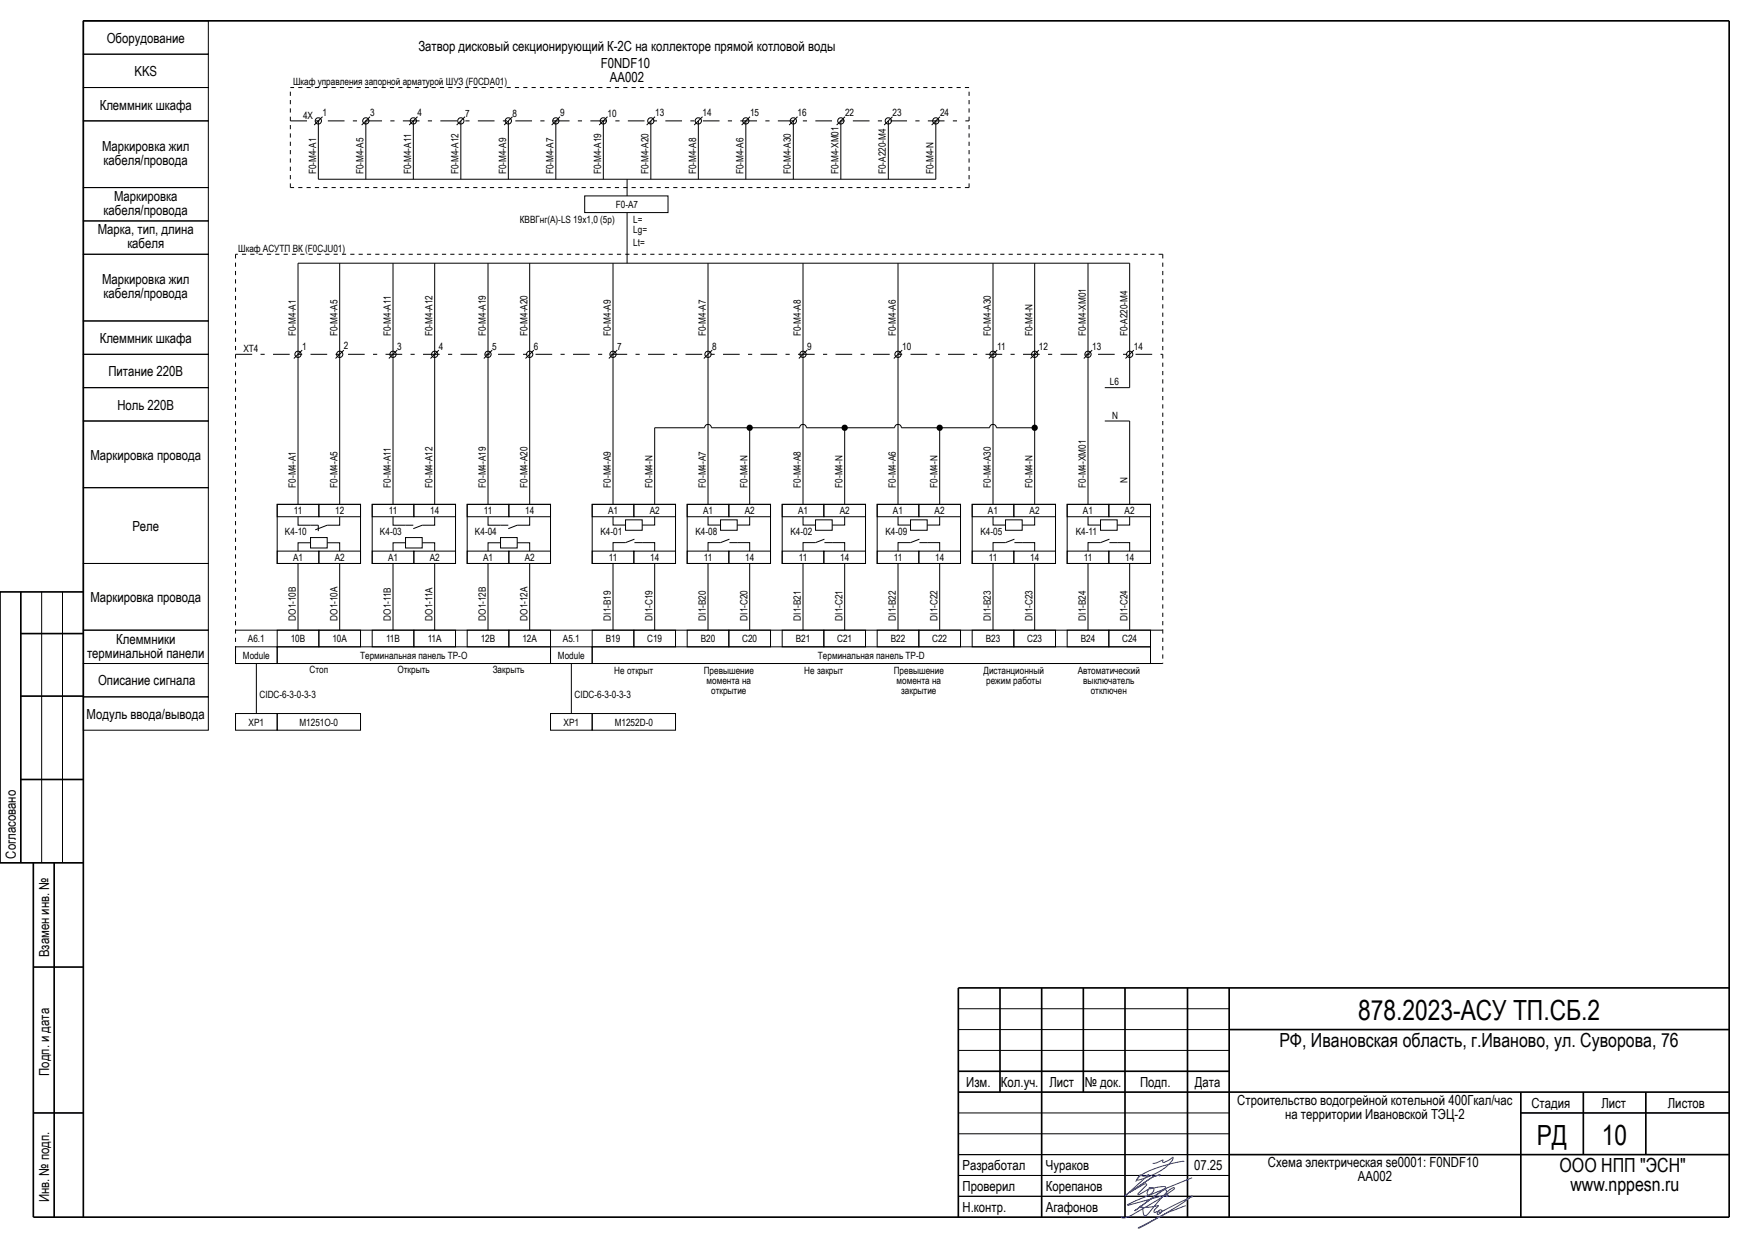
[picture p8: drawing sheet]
<svg xmlns="http://www.w3.org/2000/svg" width="420mm" height="297mm" viewBox="0 0 420 297" stroke-linecap="round" stroke-linejoin="round" font-family="sans-serif">
<g fill="#000" stroke="#000" stroke-width=".24">
<path d="M75.4 30l2-2zM86.8 30l2-2zM98.2 30l2-2zM109.6 30l2-2zM121 30l2-2zM132.4 30l2-2zM143.8 30l2-2zM155.2 30l2-2zM166.6 30l2-2zM178 30l2-2zM189.4 30l2-2zM200.8 30l2-2z"/>
<path d="M212.2 30l2-2zM223.6 30l2-2zM76.4 43h148.2zM76.4 29v14zM87.8 29v14zM99.2 29v14zM110.6 29v14zM122 29v14zM133.4 29v14zM144.8 29v14zM150.5 43v4zM156.2 29v14z"/>
<path d="M167.6 29v14zM179 29v14zM190.4 29v14zM201.8 29v14zM213.2 29v14zM224.6 29v14zM71.5 63.1h199.6zM71.5 63.1v21.9zM81.5 63.1v21.9zM94.3 63.1v21.9zM104.3 63.1v21.9zM117.1 63.1v21.9z"/>
<path d="M127.1 63.1v21.9zM147.1 63.1v21.9zM150.5 51v12.1zM169.9 63.1v21.9zM192.7 63.1v21.9zM215.5 63.1v21.9zM238.3 63.1v21.9zM248.3 63.1v21.9zM261.1 63.1v21.9zM271.1 63.1v21.9zM70.5 86l2-2zM71.5 85v36z"/>
<path d="M80.5 86l2-2zM81.5 85v36zM93.3 86l2-2zM94.3 85v36zM103.3 86l2-2zM104.3 85v36zM116.1 86l2-2zM117.1 85v36zM128.1 84l-2 2zM127.1 85v36zM146.1 86l2-2zM147.1 85v36z"/>
<path d="M168.9 86l2-2zM169.9 85v36zM191.7 86l2-2zM192.7 85v36zM214.5 86l2-2zM215.5 85v36zM237.3 86l2-2zM238.3 85v36zM247.3 86l2-2zM260.1 86l2-2zM261.1 85v36zM265.1 93h6z"/>
<path d="M270.1 86l2-2zM271.1 85v8zM157.1 102.6h12zM170.7 102.6h21.2zM193.5 102.6h21.2zM216.3 102.6h21.2zM239.1 102.6h8.8zM265.1 101h6zM71.5 135.2v16zM76.4 126v1.4zM81.5 135.2v16zM94.3 135.2v16z"/>
<path d="M104.3 135.2v16zM117.1 135.2v16zM127.1 135.2v16zM147.1 135.2v16zM157.1 135.2v16zM157.1 102.6v18.4zM169.9 135.2v16zM179.9 135.2v16zM179.9 103v18zM192.7 135.2v16zM202.7 135.2v16zM202.7 103v18z"/>
<path d="M215.5 135.2v16zM225.5 135.2v16zM225.5 103v18zM238.3 135.2v16zM248.3 135.2v16zM248.3 85v36zM261.1 135.2v16zM271.1 135.2v16zM271.1 101v20zM56.5 159.2h75.5zM56.5 151.2h75.6zM61.5 159.2v12z"/>
<path d="M132.1 159.2h147zM132.1 151.2h147zM137.1 159.2v12zM10 142v65zM15 142v65zM230 252h65zM230 247h65zM230 242h65zM230 277h65zM230 272h65zM230 267h65zM230 287h65z"/>
<path d="M230 282h65z"/>
</g>
<g fill="#000" stroke="#000" stroke-width=".4">
<path d="M20 5h395zM5 152h15zM5 167h15zM5 187h15zM5 142v65zM8 207v85zM13 207v85zM8 232h12zM230 237h185zM230 257h65zM295 247h120zM8 267h12z"/>
<path d="M230 262h185zM240 237v25zM260 237v25zM295 277h120zM365 267h50zM380 262v15zM395 262v15zM8 292h407zM20 5v287zM230 237v55zM250 237v55zM270 237v55z"/>
<path d="M285 237v55zM295 237v55zM365 262v30zM415 5v287z"/>
</g>
<path d="M20 142h-20v65h20" fill="none" stroke="#000" stroke-width=".4"/>
<path d="M284.2 278.7l-.1-.1a26.7 26.7 0 0 0-10.8 3.7l-.4 .8a14 14 0 0 0 8.5-4.9l.1-.6-2.1 1.3a.32 .32 0 0 1-.4-.2 .32 .32 0 0 1 .1-.4l-1.5 .7-1 .1M284.6 289.2a74 74 0 0 0-11.4 5.4l1.9-.9 4.7-2.6 6.4-4.1-.1 .1-7.4 3.7h-.4a.34 .34 0 0 1-.1-.4 .34 .34 0 0 1 .5-.1 .34 .34 0 0 1 .1 .4 .74 .74 0 0 1-1.1 .5l.4-.6h-.2a.72 .72 0 0 1-1 .1l1-1.5a9.8 9.8 0 0 1-4.2 .3v-.2a.9 .9 0 0 1 .6 1.2l.1 .4a.57 .57 0 0 0 .2 .7 .57 .57 0 0 0 .8-.2l1.1-1.3a20.9 20.9 0 0 1 4.9-5.1h.4l.1 .1-3.4 2.4-5.3 3.1a6.1 6.1 0 0 1-3.9 1.6v-.4M286.1 282.5l-13.4 5.5-2.1 1.1 9.4-2.5a.25 .25 0 0 1 .3 .2 .25 .25 0 0 1-.3 .3l-.3-.5 .3-.5a.48 .48 0 0 0-.1-.6 .48 .48 0 0 0-.6-.1l-7 5.1 7.5-5.6-.2-.2-.3-.1-3.4 .6-.1-.1a.65 .65 0 0 1 1 0 .65 .65 0 0 1-.2 1l-.8 .6a.48 .48 0 0 1-.5-.3 .48 .48 0 0 1 .1-.6l.2-.5-2.2 1.3-.3-.1 2.1-2.3a.56 .56 0 0 0-.9 .1l-3.2 1.8 5.3-3.6 2-.6-2 .6-6.4 4.4 5.7-5.1a1.72 1.72 0 0 1-2 .1l-1.1 1.6" fill="none" stroke="#00f" stroke-width=".24"/>
<g fill="none" stroke="#000" stroke-width=".24">
<path d="M20 13h30v8h-30zM20 5h30v8h-30zM20 29h30v16h-30zM20 21h30v8h-30zM20 53h30v8h-30zM20 45h30v8h-30zM140.3 47h20v4h-20zM20 77h30v8h-30zM20 61h30v16h-30zM20 85h30v8h-30zM20 93h30v8h-30zM20 101h30v16h-30z"/>
<path d="M20 117h30v18.2h-30zM169.1 102.6a.82 .82 0 0 1 .8-.8 .82 .82 0 0 1 .8 .8M191.9 102.6a.82 .82 0 0 1 .8-.8 .82 .82 0 0 1 .8 .8M214.7 102.6a.82 .82 0 0 1 .8-.8 .82 .82 0 0 1 .8 .8M237.5 102.6a.82 .82 0 0 1 .8-.8 .82 .82 0 0 1 .8 .8M20 135.2h30v16h-30zM66.5 121h20v14.2h-20zM66.5 121h10v3h-10zM66.5 132.2h10v3h-10zM71.5 124v2h4.9M74.5 129h4v2.5h-4zM74.5 130.2h-3v2"/>
<path d="M76.5 121h10v3h-10zM76.5 132.2h10v3h-10zM78.5 130.2h3v2M81.5 124v2h-3l-2.8 1.1M89.3 121h20v14.2h-20zM89.3 121h10v3h-10zM89.3 132.2h10v3h-10zM94.3 124v2h4.9M97.3 129h4v2.5h-4zM97.3 130.2h-3v2M99.3 121h10v3h-10zM99.3 132.2h10v3h-10z"/>
<path d="M101.3 130.2h3v2M104.3 124v2h-3l-2.1 .8M112.1 121h20v14.2h-20zM112.1 121h10v3h-10zM112.1 132.2h10v3h-10zM117.1 124v2h4.9M120.1 129h4v2.5h-4zM120.1 130.2h-3v2M122.1 121h10v3h-10zM122.1 132.2h10v3h-10zM124.1 130.2h3v2M127.1 124v2h-3l-2.1 .8"/>
<path d="M142.1 121h20v14.2h-20zM142.1 121h10v3h-10zM142.1 132.2h10v3h-10zM147.1 124v2h3M150.1 124.7h4v2.5h-4zM152.1 121h10v3h-10zM152.1 132.2h10v3h-10zM152.3 129.4l-2.2 .8h-3v2M152.3 130.2h4.8v2M157.1 124v2h-3M164.9 121h20v14.2h-20zM164.9 121h10v3h-10z"/>
<path d="M164.9 132.2h10v3h-10zM169.9 124v2h3M172.9 124.7h4v2.5h-4zM174.9 121h10v3h-10zM174.9 132.2h10v3h-10zM175.1 129.4l-2.2 .8h-3v2M175.1 130.2h4.8v2M179.9 124v2h-3M187.7 121h20v14.2h-20zM187.7 121h10v3h-10zM187.7 132.2h10v3h-10zM192.7 124v2h3"/>
<path d="M195.7 124.7h4v2.5h-4zM197.7 121h10v3h-10zM197.7 132.2h10v3h-10zM197.9 129.4l-2.2 .8h-3v2M197.9 130.2h4.8v2M202.7 124v2h-3M210.5 121h20v14.2h-20zM210.5 121h10v3h-10zM210.5 132.2h10v3h-10zM215.5 124v2h3M218.5 124.7h4v2.5h-4zM220.5 121h10v3h-10z"/>
<path d="M220.5 132.2h10v3h-10zM220.7 129.4l-2.2 .8h-3v2M220.7 130.2h4.8v2M225.5 124v2h-3M233.3 121h20v14.2h-20zM233.3 121h10v3h-10zM233.3 132.2h10v3h-10zM238.3 124v2h3M241.3 124.7h4v2.5h-4zM243.3 121h10v3h-10zM243.3 132.2h10v3h-10zM243.5 129.4l-2.2 .8h-3v2"/>
<path d="M243.5 130.2h4.8v2M248.3 124v2h-3M256.1 121h20v14.2h-20zM256.1 121h10v3h-10zM256.1 132.2h10v3h-10zM261.1 124v2h3M264.1 124.7h4v2.5h-4zM266.1 121h10v3h-10zM266.1 132.2h10v3h-10zM266.3 129.4l-2.2 .8h-3v2M266.3 130.2h4.8v2M271.1 124v2h-3"/>
<path d="M20 151.2h30v8h-30zM20 159.2h30v8h-30zM56.5 155.2h10v4h-10zM66.5 155.2h65.6v4h-65.6zM66.5 151.2h10v4h-10zM76.5 151.2h10v4h-10zM89.3 151.2h10v4h-10zM99.3 151.2h10v4h-10zM112.1 151.2h10v4h-10zM122.1 151.2h10v4h-10zM132.1 155.2h10v4h-10zM142.1 151.2h10v4h-10z"/>
<path d="M142.1 155.2h134v4h-134zM152.1 151.2h10v4h-10zM164.9 151.2h10v4h-10zM174.9 151.2h10v4h-10zM187.7 151.2h10v4h-10zM197.7 151.2h10v4h-10zM210.5 151.2h10v4h-10zM220.5 151.2h10v4h-10zM233.3 151.2h10v4h-10zM243.3 151.2h10v4h-10zM256.1 151.2h10v4h-10zM266.1 151.2h10v4h-10z"/>
<path d="M20 167.2h30v8h-30zM56.5 171.2h10v4h-10zM66.5 171.2h20v4h-20zM132.1 171.2h10v4h-10zM142.1 171.2h20v4h-20z"/>
<circle cx="76.4" cy="29" r=".75"/>
<circle cx="87.8" cy="29" r=".75"/>
<circle cx="99.2" cy="29" r=".75"/>
<circle cx="110.6" cy="29" r=".75"/>
<circle cx="122" cy="29" r=".75"/>
<circle cx="133.4" cy="29" r=".75"/>
<circle cx="144.8" cy="29" r=".75"/>
<circle cx="156.2" cy="29" r=".75"/>
<circle cx="167.6" cy="29" r=".75"/>
<circle cx="179" cy="29" r=".75"/>
<circle cx="190.4" cy="29" r=".75"/>
<circle cx="201.8" cy="29" r=".75"/>
<circle cx="213.2" cy="29" r=".75"/>
<circle cx="224.6" cy="29" r=".75"/>
<circle cx="71.5" cy="85" r=".75"/>
<circle cx="81.5" cy="85" r=".75"/>
<circle cx="94.3" cy="85" r=".75"/>
<circle cx="104.3" cy="85" r=".75"/>
<circle cx="117.1" cy="85" r=".75"/>
<circle cx="127.1" cy="85" r=".75"/>
<circle cx="147.1" cy="85" r=".75"/>
<circle cx="169.9" cy="85" r=".75"/>
<circle cx="192.7" cy="85" r=".75"/>
<circle cx="215.5" cy="85" r=".75"/>
<circle cx="238.3" cy="85" r=".75"/>
<circle cx="248.3" cy="85" r=".75"/>
<circle cx="261.1" cy="85" r=".75"/>
<circle cx="271.1" cy="85" r=".75"/>
</g>
<g fill="none" stroke="#000" stroke-width=".7" stroke-linecap="butt">
<circle cx="179.9" cy="102.6" r=".4"/>
<circle cx="202.7" cy="102.6" r=".4"/>
<circle cx="225.5" cy="102.6" r=".4"/>
<circle cx="248.3" cy="102.6" r=".4"/>
</g>
<path d="M69.7 29h162.9zM56.5 85h222.6z" fill="#000" stroke="#000" stroke-width=".24" stroke-dasharray="4 2 1 2" stroke-linecap="butt"/>
<path d="M69.7 21h162.9zM69.7 21v24zM69.7 45h162.9zM232.6 21v24zM56.5 61v98.2zM56.5 61h222.6zM279.1 61v98.2z" fill="#000" stroke="#000" stroke-width=".24" stroke-dasharray="1 1" stroke-linecap="butt"/>
<g font-size="6.7">
<text x="325.9" y="244.6">878.2023-АСУ ТП.СБ.2</text>
<text x="368.8" y="274.7">РД</text>
<text x="384.5" y="274.6">10</text>
</g>
<g font-size="4.7">
<text x="307" y="251.1">РФ, Ивановская область, г.Иваново, ул. Суворова, 76</text>
<text x="374.3" y="281.1">ООО НПП &quot;ЭСН&quot;</text>
<text x="376.9" y="285.8">www.nppesn.ru</text>
</g>
<g font-size="3.3">
<text x="25.6" y="10.2">Оборудование</text>
<text x="100.4" y="12.2">Затвор дисковый секционирующий К-2С на коллекторе прямой котловой воды</text>
<text x="144.2" y="16.4">F0NDF10</text>
<text x="32.3" y="18.3">KKS</text>
<text x="146.4" y="19.7">AA002</text>
<text x="23.9" y="26.3">Клеммник шкафа</text>
<text x="24.5" y="36.2">Маркировка жил</text>
<text x="24.9" y="39.6">кабеля/провода</text>
<text x="24.9" y="51.6">кабеля/провода</text>
<text x="27.4" y="48.2">Маркировка</text>
<text x="23.5" y="56.2">Марка, тип, длина</text>
<text x="30.6" y="59.6">кабеля</text>
<text x="24.5" y="68.2">Маркировка жил</text>
<text x="24.9" y="71.6">кабеля/провода</text>
<text x="23.9" y="82.3">Клеммник шкафа</text>
<text x="26" y="90.3">Питание 220В</text>
<text x="28.2" y="98.3">Ноль 220В</text>
<text x="21.7" y="110.3">Маркировка провода</text>
<text x="31.8" y="127.3">Реле</text>
<text x="21.7" y="144.5">Маркировка провода</text>
<text x="27.9" y="154.4">Клеммники</text>
<text x="20.9" y="157.8">терминальной панели</text>
<text x="23.5" y="164.4">Описание сигнала</text>
<text x="20.8" y="172.4">Модуль ввода/вывода</text>
<text x="3.8" y="206" transform="rotate(-90 3.8 206)">Согласовано</text>
<text x="11.8" y="229.7" transform="rotate(-90 11.8 229.7)">Взамен инв. №</text>
<text x="11.8" y="258.1" transform="rotate(-90 11.8 258.1)">Подп. и дата</text>
<text x="231.9" y="260.8">Изм.</text>
<text x="240.2" y="260.8">Кол.уч.</text>
<text x="251.8" y="260.8">Лист</text>
<text x="260.4" y="260.8">№ док.</text>
<text x="273.6" y="260.8">Подп.</text>
<text x="286.8" y="260.8">Дата</text>
<text x="296.9" y="265.1">Строительство водогрейной котельной 400Гкал/час</text>
<text x="308.4" y="268.4">на территории Ивановской ТЭЦ-2</text>
<text x="367.5" y="265.8">Стадия</text>
<text x="384.3" y="265.8">Лист</text>
<text x="400.3" y="265.8">Листов</text>
<text x="231" y="280.7">Разработал</text>
<text x="251" y="280.8">Чураков</text>
<text x="286.6" y="280.8">07.25</text>
<text x="304.3" y="280.1">Схема электрическая se0001: F0NDF10</text>
<text x="231" y="285.8">Проверил</text>
<text x="251" y="285.8">Корепанов</text>
<text x="325.9" y="283.4">AA002</text>
<text x="11.8" y="288.5" transform="rotate(-90 11.8 288.5)">Инв. № подп.</text>
<text x="231" y="290.8">Н.контр.</text>
<text x="251" y="290.8">Агафонов</text>
</g>
<g font-size="2.4">
<text x="70.3" y="20.5">Шкаф управления запорной арматурой ШУЗ (F0CDA01)</text>
<text x="72.7" y="28.5">4X</text>
<text x="77.4" y="27.9">1</text>
<text x="88.8" y="27.9">3</text>
<text x="100.2" y="27.9">4</text>
<text x="111.6" y="28">7</text>
<text x="123" y="28">8</text>
<text x="134.4" y="27.9">9</text>
<text x="145.8" y="28">10</text>
<text x="157.2" y="27.9">13</text>
<text x="168.6" y="27.9">14</text>
<text x="180" y="27.9">15</text>
<text x="191.4" y="27.9">16</text>
<text x="202.8" y="27.9">22</text>
<text x="214.2" y="27.9">23</text>
<text x="225.6" y="27.9">24</text>
<text x="75.9" y="41.8" transform="rotate(-90 75.9 41.8)">F0-M4-A1</text>
<text x="87.3" y="41.8" transform="rotate(-90 87.3 41.8)">F0-M4-A5</text>
<text x="98.7" y="41.8" transform="rotate(-90 98.7 41.8)">F0-M4-A11</text>
<text x="110.1" y="41.8" transform="rotate(-90 110.1 41.8)">F0-M4-A12</text>
<text x="121.5" y="41.8" transform="rotate(-90 121.5 41.8)">F0-M4-A9</text>
<text x="132.9" y="41.8" transform="rotate(-90 132.9 41.8)">F0-M4-A7</text>
<text x="144.2" y="41.8" transform="rotate(-90 144.2 41.8)">F0-M4-A19</text>
<text x="155.6" y="41.8" transform="rotate(-90 155.6 41.8)">F0-M4-A20</text>
<text x="167" y="41.8" transform="rotate(-90 167 41.8)">F0-M4-A8</text>
<text x="178.5" y="41.8" transform="rotate(-90 178.5 41.8)">F0-M4-A6</text>
<text x="189.8" y="41.8" transform="rotate(-90 189.8 41.8)">F0-M4-A30</text>
<text x="201.2" y="41.8" transform="rotate(-90 201.2 41.8)">F0-M4-XM01</text>
<text x="212.6" y="41.8" transform="rotate(-90 212.6 41.8)">F0-A220-M4</text>
<text x="224.1" y="41.8" transform="rotate(-90 224.1 41.8)">F0-M4-N</text>
<text x="124.8" y="53.4">КВВГнг(А)-LS 19х1,0 (5р)</text>
<text x="147.8" y="49.9">F0-A7</text>
<text x="152" y="53.4">L=</text>
<text x="152" y="55.9">Lg=</text>
<text x="152" y="58.9">Lt=</text>
<text x="57.2" y="60.4">Шкаф АСУТП ВК (F0CJU01)</text>
<text x="71" y="80.6" transform="rotate(-90 71 80.6)">F0-M4-A1</text>
<text x="72.6" y="83.9">1</text>
<text x="81" y="80.6" transform="rotate(-90 81 80.6)">F0-M4-A5</text>
<text x="82.6" y="83.8">2</text>
<text x="93.8" y="80.6" transform="rotate(-90 93.8 80.6)">F0-M4-A11</text>
<text x="95.4" y="83.9">3</text>
<text x="103.8" y="80.6" transform="rotate(-90 103.8 80.6)">F0-M4-A12</text>
<text x="105.4" y="84">4</text>
<text x="116.6" y="80.6" transform="rotate(-90 116.6 80.6)">F0-M4-A19</text>
<text x="118.2" y="84">5</text>
<text x="126.6" y="80.6" transform="rotate(-90 126.6 80.6)">F0-M4-A20</text>
<text x="128.2" y="83.9">6</text>
<text x="146.6" y="80.6" transform="rotate(-90 146.6 80.6)">F0-M4-A9</text>
<text x="148.2" y="84">7</text>
<text x="169.4" y="80.6" transform="rotate(-90 169.4 80.6)">F0-M4-A7</text>
<text x="171" y="83.9">8</text>
<text x="192.2" y="80.6" transform="rotate(-90 192.2 80.6)">F0-M4-A8</text>
<text x="193.8" y="83.9">9</text>
<text x="215" y="80.6" transform="rotate(-90 215 80.6)">F0-M4-A6</text>
<text x="216.5" y="84">10</text>
<text x="237.8" y="80.6" transform="rotate(-90 237.8 80.6)">F0-M4-A30</text>
<text x="239.3" y="83.9">11</text>
<text x="247.8" y="80.6" transform="rotate(-90 247.8 80.6)">F0-M4-N</text>
<text x="249.3" y="84">12</text>
<text x="260.6" y="80.6" transform="rotate(-90 260.6 80.6)">F0-M4-XM01</text>
<text x="262.1" y="83.9">13</text>
<text x="270.6" y="80.6" transform="rotate(-90 270.6 80.6)">F0-A220-M4</text>
<text x="272.1" y="84">14</text>
<text x="58.4" y="84.5">XT4</text>
<text x="266.4" y="92.5">L6</text>
<text x="266.9" y="100.5">N</text>
<text x="71" y="117" transform="rotate(-90 71 117)">F0-M4-A1</text>
<text x="81" y="117" transform="rotate(-90 81 117)">F0-M4-A5</text>
<text x="93.8" y="117" transform="rotate(-90 93.8 117)">F0-M4-A11</text>
<text x="103.8" y="117" transform="rotate(-90 103.8 117)">F0-M4-A12</text>
<text x="116.6" y="117" transform="rotate(-90 116.6 117)">F0-M4-A19</text>
<text x="126.6" y="117" transform="rotate(-90 126.6 117)">F0-M4-A20</text>
<text x="146.6" y="117" transform="rotate(-90 146.6 117)">F0-M4-A9</text>
<text x="156.6" y="117" transform="rotate(-90 156.6 117)">F0-M4-N</text>
<text x="169.4" y="117" transform="rotate(-90 169.4 117)">F0-M4-A7</text>
<text x="179.4" y="117" transform="rotate(-90 179.4 117)">F0-M4-N</text>
<text x="192.2" y="117" transform="rotate(-90 192.2 117)">F0-M4-A8</text>
<text x="202.2" y="117" transform="rotate(-90 202.2 117)">F0-M4-N</text>
<text x="215" y="117" transform="rotate(-90 215 117)">F0-M4-A6</text>
<text x="225" y="117" transform="rotate(-90 225 117)">F0-M4-N</text>
<text x="237.8" y="117" transform="rotate(-90 237.8 117)">F0-M4-A30</text>
<text x="247.8" y="117" transform="rotate(-90 247.8 117)">F0-M4-N</text>
<text x="260.6" y="117" transform="rotate(-90 260.6 117)">F0-M4-XM01</text>
<text x="270.6" y="115.9" transform="rotate(-90 270.6 115.9)">N</text>
<text x="70.5" y="123.4">11</text>
<text x="80.4" y="123.4">12</text>
<text x="93.3" y="123.4">11</text>
<text x="103.2" y="123.4">14</text>
<text x="116.1" y="123.4">11</text>
<text x="126" y="123.4">14</text>
<text x="145.9" y="123.4">A1</text>
<text x="155.9" y="123.4">A2</text>
<text x="168.7" y="123.4">A1</text>
<text x="178.7" y="123.4">A2</text>
<text x="191.5" y="123.4">A1</text>
<text x="201.5" y="123.4">A2</text>
<text x="214.3" y="123.4">A1</text>
<text x="224.3" y="123.4">A2</text>
<text x="237.1" y="123.4">A1</text>
<text x="247.1" y="123.4">A2</text>
<text x="259.9" y="123.4">A1</text>
<text x="269.9" y="123.4">A2</text>
<text x="68.4" y="128.4">K4-10</text>
<text x="91.2" y="128.4">K4-03</text>
<text x="114" y="128.4">K4-04</text>
<text x="144.1" y="128.4">K4-01</text>
<text x="166.9" y="128.4">K4-08</text>
<text x="189.7" y="128.4">K4-02</text>
<text x="212.5" y="128.4">K4-09</text>
<text x="235.3" y="128.4">K4-05</text>
<text x="258.2" y="128.4">K4-11</text>
<text x="70.3" y="134.6">A1</text>
<text x="80.3" y="134.6">A2</text>
<text x="93.1" y="134.6">A1</text>
<text x="103.1" y="134.6">A2</text>
<text x="115.9" y="134.6">A1</text>
<text x="125.9" y="134.6">A2</text>
<text x="146.1" y="134.6">11</text>
<text x="156" y="134.6">14</text>
<text x="168.9" y="134.6">11</text>
<text x="178.8" y="134.6">14</text>
<text x="191.7" y="134.6">11</text>
<text x="201.6" y="134.6">14</text>
<text x="214.5" y="134.6">11</text>
<text x="224.4" y="134.6">14</text>
<text x="237.3" y="134.6">11</text>
<text x="247.2" y="134.6">14</text>
<text x="260.1" y="134.6">11</text>
<text x="270" y="134.6">14</text>
<text x="71" y="148.9" transform="rotate(-90 71 148.9)">DO1-10B</text>
<text x="81" y="148.9" transform="rotate(-90 81 148.9)">DO1-10A</text>
<text x="93.8" y="148.9" transform="rotate(-90 93.8 148.9)">DO1-11B</text>
<text x="103.8" y="148.9" transform="rotate(-90 103.8 148.9)">DO1-11A</text>
<text x="116.6" y="148.9" transform="rotate(-90 116.6 148.9)">DO1-12B</text>
<text x="126.6" y="148.9" transform="rotate(-90 126.6 148.9)">DO1-12A</text>
<text x="146.6" y="148.9" transform="rotate(-90 146.6 148.9)">DI1-B19</text>
<text x="156.6" y="148.9" transform="rotate(-90 156.6 148.9)">DI1-C19</text>
<text x="169.4" y="148.9" transform="rotate(-90 169.4 148.9)">DI1-B20</text>
<text x="179.4" y="148.9" transform="rotate(-90 179.4 148.9)">DI1-C20</text>
<text x="192.2" y="148.9" transform="rotate(-90 192.2 148.9)">DI1-B21</text>
<text x="202.2" y="148.9" transform="rotate(-90 202.2 148.9)">DI1-C21</text>
<text x="215" y="148.9" transform="rotate(-90 215 148.9)">DI1-B22</text>
<text x="225" y="148.9" transform="rotate(-90 225 148.9)">DI1-C22</text>
<text x="237.8" y="148.9" transform="rotate(-90 237.8 148.9)">DI1-B23</text>
<text x="247.8" y="148.9" transform="rotate(-90 247.8 148.9)">DI1-C23</text>
<text x="260.6" y="148.9" transform="rotate(-90 260.6 148.9)">DI1-B24</text>
<text x="270.6" y="148.9" transform="rotate(-90 270.6 148.9)">DI1-C24</text>
<text x="59.5" y="154.1">A6.1</text>
<text x="69.8" y="154.1">10B</text>
<text x="79.8" y="154.1">10A</text>
<text x="92.6" y="154.1">11B</text>
<text x="102.6" y="154.1">11A</text>
<text x="115.4" y="154.1">12B</text>
<text x="125.4" y="154.1">12A</text>
<text x="135.1" y="154.1">A5.1</text>
<text x="145.4" y="154.1">B19</text>
<text x="155.3" y="154.1">C19</text>
<text x="168.2" y="154.1">B20</text>
<text x="178.1" y="154.1">C20</text>
<text x="191" y="154.1">B21</text>
<text x="200.9" y="154.1">C21</text>
<text x="213.8" y="154.1">B22</text>
<text x="223.7" y="154.1">C22</text>
<text x="236.6" y="154.1">B23</text>
<text x="246.5" y="154.1">C23</text>
<text x="259.4" y="154.1">B24</text>
<text x="269.3" y="154.1">C24</text>
<text x="58.3" y="158.1">Module</text>
<text x="74.3" y="161.6">Стоп</text>
<text x="86.4" y="158.1">Терминальная панель TP-O</text>
<text x="95.4" y="161.6">Открыть</text>
<text x="118.3" y="161.6">Закрыть</text>
<text x="133.9" y="158.1">Module</text>
<text x="147.4" y="161.6">Не открыт</text>
<text x="168.9" y="161.6">Превышение</text>
<text x="193" y="161.6">Не закрыт</text>
<text x="196.3" y="158.1">Терминальная панель TP-D</text>
<text x="214.5" y="161.6">Превышение</text>
<text x="236" y="161.6">Дистанционный</text>
<text x="258.6" y="161.6">Автоматический</text>
<text x="62.3" y="167.5">CIDC-6-3-0-3-3</text>
<text x="137.9" y="167.5">CIDC-6-3-0-3-3</text>
<text x="169.6" y="164">момента на</text>
<text x="170.7" y="166.4">открытие</text>
<text x="215.2" y="164">момента на</text>
<text x="216.3" y="166.4">закрытие</text>
<text x="236.7" y="164">режим работы</text>
<text x="260" y="164">выключатель</text>
<text x="261.8" y="166.4">отключен</text>
<text x="59.7" y="174.1">XP1</text>
<text x="71.9" y="174.1">M1251O-0</text>
<text x="135.3" y="174.1">XP1</text>
<text x="147.5" y="174.1">M1252D-0</text>
</g>
</svg>
